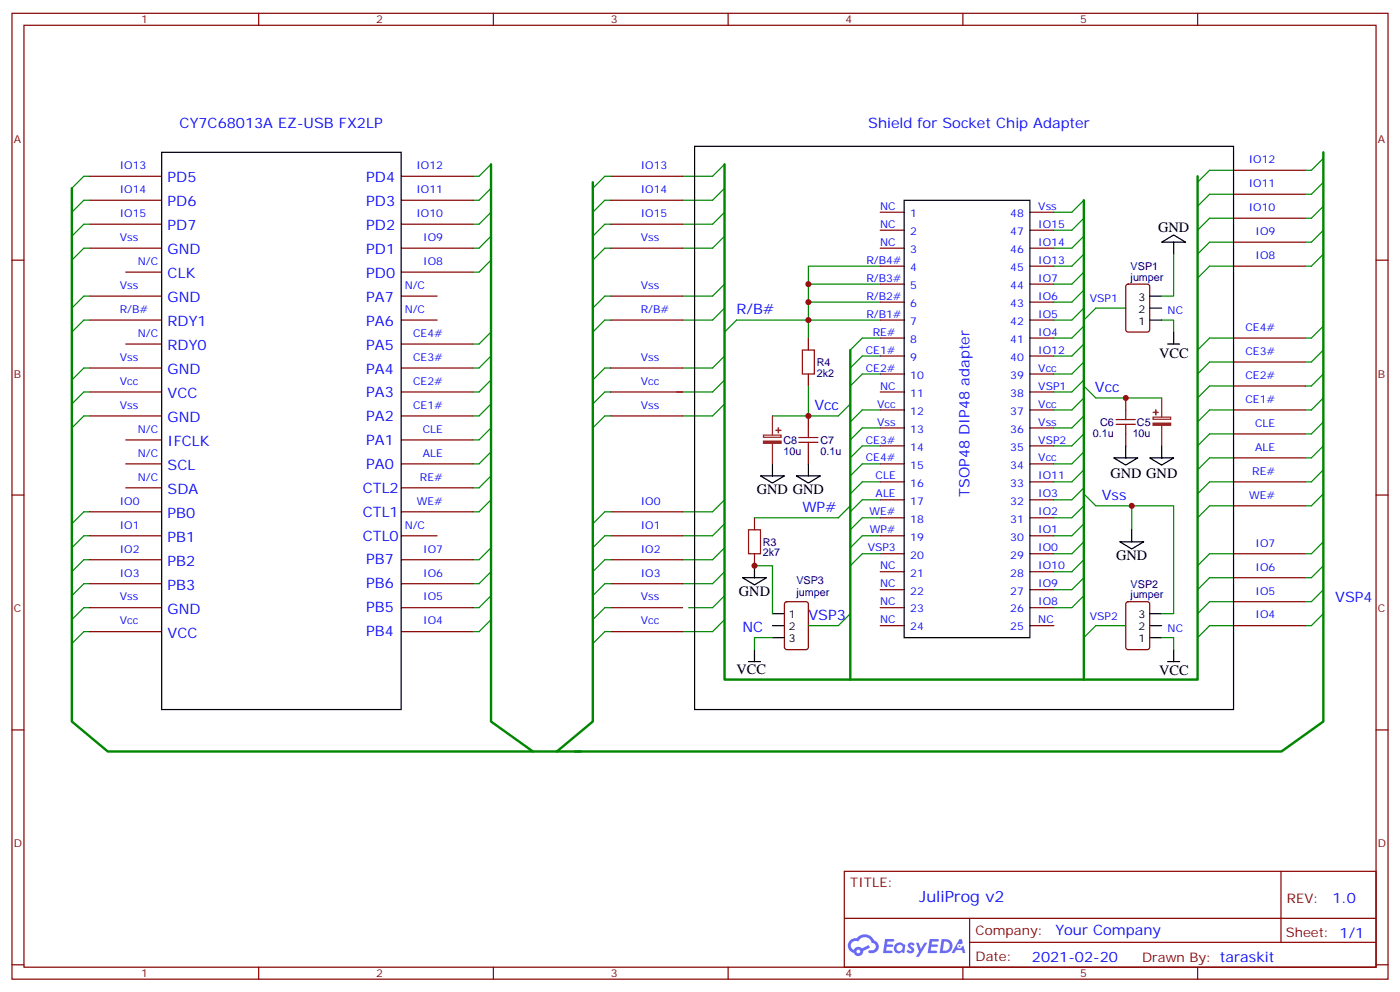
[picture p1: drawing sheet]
<svg xmlns="http://www.w3.org/2000/svg" width="412mm" height="292mm" viewBox="0 0 412 292" stroke-linecap="round" stroke-linejoin="round" font-family="sans-serif">
<g fill="none" stroke="#870000" stroke-width=".35">
<path d="M3.5 3.9h405.4v284.4h-405.4zM7.1 7.4h398.2v277.3h-398.2zM76.2 3.9v3.5M145.3 3.9v3.5M214.5 3.9v3.5M283.6 3.9v3.5M352.8 3.9v3.5M3.5 76.6h3.6M405.3 76.6h3.6M3.5 145.7h3.6M405.3 145.7h3.6M3.5 214.9h3.6"/>
<path d="M405.3 214.9h3.6M248.7 256.5h156.6v28.2h-156.6zM377.3 256.5v20.9M248.7 270.4h156.5M285.6 277.4h119.6M285.6 270.4v14.1M3.5 284h3.6M76.2 284.7v3.6M145.3 284.7v3.6M214.5 284.7v3.6M283.6 284.7v3.6M352.8 284.7v3.6"/>
<path d="M405.3 284h3.6"/>
</g>
<g fill="#5487ff">
<path d="M267.7 277.7a1.22 1.22 0 0 1 1.7 .2l-.4 .6a.47 .47 0 0 0-.3-.4 .47 .47 0 0 0-.5 .2l.1 .2a1.14 1.14 0 0 1 .8 1.8 1.14 1.14 0 0 1-1.9 0l-.2-.2 .5-.6 .7 .5a.29 .29 0 0 0 .3-.3 .29 .29 0 0 0-.2-.3 1.04 1.04 0 0 1-.6-1.7z"/>
<path d="M260.7 276.4h2.4l.3 .2-.2 .5-1.8 .1-.1 .8h1.5l.3 .4-.3 .4h-1.6l-.2 1.1h1.7l.2 .3-.2 .3-2.6 .1z"/>
<path d="M273.8 276.4h2.4l.3 .2-.1 .5-1.8 .1-.2 .8h1.6l.3 .4-.4 .4h-1.6l-.1 1.1h1.7l.2 .3-.2 .3-2.6 .1z"/>
<path d="M282.6 276.4h.7l.3 1.3-.6 .3a.69 .69 0 0 0-1 .3 .69 .69 0 0 0 .4 .9 .69 .69 0 0 0 .9-.6l.5-.2 .6 2.2h-.8l-.2-.9h-1.8l-.5 .9h-.8z"/>
<path d="M269.8 277.5h.8l.6 1.8 1.1-1.8h.9l-2.6 4.2h-.8l.9-1.5z"/>
<path d="M277.4 276.4l-.6 4.2h1.3a2.11 2.11 0 0 0 2.5-2.1 2.11 2.11 0 0 0-2.5-2.1zM278.1 277.2a1.39 1.39 0 0 1 1.7 1.4 1.39 1.39 0 0 1-1.8 1.3h-.3z"/>
<path d="M263.7 278.1a1.54 1.54 0 0 0-.1 2.1 1.54 1.54 0 0 0 2.2 .1l.6 .3 .3-2.3-.2-.3h-.4a1.49 1.49 0 0 0-2.4 .1zM264 279.1a.94 .94 0 0 1 1.8 0 .94 .94 0 0 1-1.8 0z"/>
<path d="M250.4 276.8a2.18 2.18 0 0 0 1.1 3.7 1.44 1.44 0 0 0 1.6 .9 1.44 1.44 0 0 0 1.2-1.4l2-1-.5-.8-1.9 1a1.47 1.47 0 0 0-2.4 .4 1.39 1.39 0 0 1-.7-1.9 1.39 1.39 0 0 1 2-.5 2.12 2.12 0 0 1 2.2-1.3 2.12 2.12 0 0 1 1.9 1.7 1.14 1.14 0 0 1 1.1 1.4 1.14 1.14 0 0 1-1.7 .7 .43 .43 0 0 0-.5 .4 .43 .43 0 0 0 .4 .5 1.98 1.98 0 0 0 2.5-1.2 1.98 1.98 0 0 0-1.2-2.6 3.1 3.1 0 0 0-5.3-.6l-.9 .1zM252.3 280.1a.55 .55 0 0 1 1.1 0 .55 .55 0 0 1-1.1 0z"/>
<circle cx="282.6" cy="278.5" r=".26"/>
</g>
<path d="M21.2 55.4v157l10.5 8.8h139.4M144.6 48.4v164l12.4 8.8M174.6 53.7v158.7l-10.6 8.8M213.4 48.4v151.7h139.4v-148.2M319.3 58.9v141.2M389.8 44.8v167.6l-12.3 8.8h-208.2M250.5 103v97.1" fill="none" stroke="#008700" stroke-width=".71"/>
<g fill="none" stroke="#008700" stroke-width=".35">
<path d="M26.5 58.9h-1.8l-3.5 3.6M26.5 51.9h-1.8l-3.5 3.5M144.6 55.4l-3.5 3.5h-1.8M144.6 48.4l-3.5 3.5h-1.8M179.9 58.9h-1.7l-3.6 3.6M179.9 51.9h-1.7l-3.6 3.5M213.4 55.4l-3.5 3.5h-8.8M213.4 48.4l-3.5 3.5h-8.8M319.3 58.9l-3.6 3.6h-5.3M363.4 57.2h-7.1l-3.5 3.5M363.4 50.1h-7.1l-3.5 3.6M389.8 53.7l-3.5 3.5h-1.8"/>
<path d="M389.8 46.6l-3.5 3.5h-1.8M26.5 73.1h-1.8l-3.5 3.5M26.5 66h-1.8l-3.5 3.5M144.6 69.5l-3.5 3.6h-1.8M144.6 62.5l-3.5 3.5h-1.8M144.6 76.6l-3.5 3.5h-1.8M179.9 73.1h-1.7l-3.6 3.5M179.9 66h-1.7l-3.6 3.5M213.4 69.5l-3.5 3.6h-8.8M213.4 62.5l-3.5 3.5h-8.8M259.3 78.4h-21.2v21.1M319.3 69.5l-3.6 3.6h-5.3"/>
<path d="M319.3 74.8l-3.6 3.6h-5.3M319.3 64.2l-3.6 3.6h-5.3M345.7 74.8v12.4h-3.5M363.4 78.4h-7.1l-3.5 3.5M363.4 71.3h-7.1l-3.5 3.5M363.4 64.2h-7.1l-3.5 3.6M389.8 74.8l-3.5 3.6h-1.8M389.8 67.8l-3.5 3.5h-1.8M389.8 60.7l-3.5 3.5h-1.8M26.5 94.2h-1.8l-3.5 3.6M26.5 87.2h-1.8l-3.5 3.5M144.6 97.8l-3.5 3.5h-1.8"/>
<path d="M179.9 94.2h-1.7l-3.6 3.6M179.9 87.2h-1.7l-3.6 3.5M213.4 90.7l-3.5 3.5h-8.8M213.4 83.6l-3.5 3.6h-8.8M238.1 88.9h21.2M238.1 83.6h21.2M259.3 94.2h-42.3l-3.6 3.6M259.3 99.5h-5.3l-3.5 3.5M319.3 90.7l-3.6 3.5h-5.3M319.3 96l-3.6 3.5h-5.3M319.3 80.1l-3.6 3.5h-5.3M319.3 85.4l-3.6 3.5h-5.3"/>
<path d="M331.6 90.7h-8.8l-3.5 3.5M342.2 94.2h3.5v3.6M363.4 99.5h-7.1l-3.5 3.5M389.8 96l-3.5 3.5h-1.8M26.5 108.3h-1.8l-3.5 3.6M26.5 115.4h-1.8l-3.5 3.5M144.6 118.9l-3.5 3.5h-1.8M144.6 104.8l-3.5 3.5h-1.8M144.6 111.9l-3.5 3.5h-1.8M179.9 108.3h-1.7l-3.6 3.6M179.9 115.4h-1.7l-3.6 3.5M213.4 111.9l-3.5 3.5h-10.6"/>
<path d="M213.4 118.9l-3.5 3.5h-8.8M213.4 104.8l-3.5 3.5h-8.8M238.1 113.6v8.8M250.5 118.9l-3.6 3.5h-19.4M259.3 110.1h-5.3l-3.5 3.5M259.3 104.8h-5.3l-3.5 3.5M319.3 113.6l3.5 3.6h19.4M319.3 117.2l-3.6 3.5h-5.3M319.3 106.6l-3.6 3.5h-5.3M319.3 101.3l-3.6 3.5h-5.3M319.3 111.9l-3.6 3.5h-5.3M363.4 113.6h-7.1l-3.5 3.6"/>
<path d="M363.4 106.6h-7.1l-3.5 3.5M389.8 117.2l-3.5 3.5h-1.8M389.8 110.1l-3.5 3.5h-1.8M389.8 103l-3.5 3.6h-1.8M26.5 122.4h-1.8l-3.5 3.6M144.6 133l-3.5 3.6h-1.8M144.6 126l-3.5 3.5h-1.8M179.9 122.4h-1.7l-3.6 3.6M259.3 120.7h-5.3l-3.5 3.5M259.3 136.6h-5.3l-3.5 3.5M259.3 126h-5.3l-3.5 3.5M259.3 131.3h-5.3l-3.5 3.5"/>
<path d="M319.3 138.3l-3.6 3.6h-5.3M319.3 133l-3.6 3.6h-5.3M319.3 122.4l-3.6 3.6h-5.3M319.3 127.7l-3.6 3.6h-5.3M363.4 134.8h-7.1l-3.5 3.5M363.4 127.7h-7.1l-3.5 3.6M363.4 120.7h-7.1l-3.5 3.5M389.8 138.3l-3.5 3.6h-1.8M389.8 131.3l-3.5 3.5h-1.8M389.8 124.2l-3.5 3.5h-1.8M26.5 157.7h-1.8l-3.5 3.6M26.5 150.7h-1.8l-3.5 3.5"/>
<path d="M144.6 147.1l-3.5 3.6h-1.8M144.6 140.1l-3.5 3.5h-1.8M179.9 157.7h-1.7l-3.6 3.6M179.9 150.7h-1.7l-3.6 3.5M213.4 154.2l-3.5 3.5h-8.8M213.4 147.1l-3.5 3.6h-8.8M250.5 148.9l-3.6 3.5h-24.7M259.3 157.7h-5.3l-3.5 3.6M259.3 141.9h-5.3l-3.5 3.5M259.3 152.4h-5.3l-3.5 3.6M259.3 147.1h-5.3l-3.5 3.6M319.3 145.4l3.5 3.5h10.6v7.1"/>
<path d="M319.3 152.4v1.8l-3.6 3.5h-5.3M319.3 159.5l-3.6 3.5h-5.3M319.3 143.6l-3.6 3.5h-5.3M319.3 148.9l-3.6 3.5h-5.3M333.4 148.9h12.3v31.8h-3.5M363.4 148.9h-7.1l-3.5 3.5M363.4 141.9h-7.1l-3.5 3.5M389.8 159.5l-3.5 3.5h-1.8M389.8 145.4l-3.5 3.5h-1.8M26.5 178.9h-1.8l-3.5 3.5M26.5 171.8h-1.8l-3.5 3.6M26.5 164.8h-1.8l-3.5 3.5"/>
<path d="M144.6 175.4l-3.5 3.5h-1.8M144.6 168.3l-3.5 3.5h-1.8M144.6 161.3l-3.5 3.5h-1.8M179.9 178.9h-1.7l-3.6 3.5M179.9 171.8h-1.7l-3.6 3.6M179.9 164.8h-1.7l-3.6 3.5M213.4 175.4l-3.5 3.5h-7.1M213.4 168.3l-3.5 3.5h-8.8M213.4 161.3l-3.5 3.5h-8.8M222.2 166.5h5.3v14.2M259.3 163h-5.3l-3.5 3.5M319.3 175.4l-3.6 3.5h-5.3"/>
<path d="M319.3 164.8l-3.6 3.5h-5.3M319.3 170.1l-3.6 3.5h-5.3M363.4 177.1h-7.1l-3.5 3.6M363.4 170.1h-7.1l-3.5 3.5M363.4 163h-7.1l-3.5 3.5M389.8 173.6l-3.5 3.5h-1.8M389.8 166.5l-3.5 3.6h-1.8M26.5 185.9h-1.8l-3.5 3.6M144.6 182.4l-3.5 3.5h-1.8M179.9 185.9h-1.7l-3.6 3.6M213.4 182.4l-3.5 3.5h-8.8M227.5 187.7h-5.3v3.5"/>
<path d="M250.5 180.7l-3.6 3.5h-8.8M331.6 184.2h-8.8l-3.5 3.5M342.2 187.7h3.5v3.5M363.4 184.2h-7.1l-3.5 3.5M389.8 180.7l-3.5 3.5h-1.8"/>
</g>
<g fill="none" stroke="#000" stroke-width=".35">
<path d="M47.6 44.8h70.6v164.1h-70.6zM204.6 43.1h158.8v165.8h-158.8zM266.3 58.9h37.1v128.8h-37.1zM342.2 71.3l3.5-2.1 3.5 2.1zM345.7 71.3v3.5M338.7 90.7h3.5M338.7 94.2h3.5M338.7 87.2h3.5M345.7 97.8v3.5M344 101.3h3.5M227.5 136.6v3.5M238.1 136.6v3.5"/>
<path d="M328.1 134.8h7l-3.5 2.1zM331.6 131.3v3.5M338.7 134.8h7l-3.5 2.1zM342.2 131.3v3.5M224 140.1h7.1l-3.6 2.1zM234.6 140.1h7.1l-3.6 2.1zM329.8 159.5h7.1l-3.5 2.1zM333.4 156v3.5M218.7 170.1h7.1l-3.6 2.1zM222.2 166.5v3.6M220.5 194.8h3.5M222.2 191.2v3.6"/>
<path d="M227.5 184.2h3.6M227.5 180.7h3.6M227.5 187.7h3.6M338.7 184.2h3.5M338.7 180.7h3.5M338.7 187.7h3.5M344 194.8h3.5M345.7 191.2v3.6"/>
</g>
<path d="M236.4 103h3.5v7.1h-3.5zM235.3 130.2h5.6M235.3 128.8h5.6M238.1 126v2.8M238.1 130.2v2.8M328.8 124.9h5.6M328.8 123.5h5.6M331.6 120.7v2.8M331.6 124.9v2.8M220.5 156h3.5v7h-3.5z" fill="none" stroke="#a10000" stroke-width=".35"/>
<g fill="none" stroke="#870000" stroke-width=".35">
<path d="M26.5 51.9h21.1M26.5 58.9h21.1M118.2 51.9h21.1M118.2 58.9h21.1M179.9 51.9h21.2M179.9 58.9h21.2M363.4 50.1h21.1M363.4 57.2h21.1M26.5 73.1h21.1M26.5 66h21.1M118.2 73.1h21.1M118.2 66h21.1"/>
<path d="M179.9 73.1h21.2M179.9 66h21.2M259.3 78.4h7M259.3 73.1h7M259.3 67.8h7M259.3 62.5h7M303.4 78.4h7M303.4 73.1h7M303.4 67.8h7M303.4 62.5h7M363.4 78.4h21.1M363.4 64.2h21.1"/>
<path d="M363.4 71.3h21.1M26.5 94.2h21.1M26.5 87.2h21.1M37 80.1h10.6M118.2 94.2h10.6M118.2 80.1h21.1M118.2 87.2h10.6M179.9 94.2h21.2M179.9 87.2h21.2M238.1 99.5v3.5M259.3 99.5h7M259.3 94.2h7"/>
<path d="M259.3 88.9h7M259.3 83.6h7M303.4 99.5h7M303.4 94.2h7M303.4 88.9h7M303.4 83.6h7M331.8 83.9l.5-.3h5.7l.6 .5 .1 12.9-.5 .7-5.9 .1-.6-.5-.1-13zM363.4 99.5h21.1M26.5 115.4h21.1M26.5 108.3h21.1M37 101.3h10.6M118.2 115.4h21.1"/>
<path d="M118.2 108.3h21.1M118.2 101.3h21.1M179.9 115.4h21.2M179.9 108.3h21.2M238.1 110.1v3.5M259.3 115.4h7M259.3 110.1h7M259.3 104.8h7M303.4 115.4h7M303.4 110.1h7M303.4 104.8h7M331.6 117.2v3.5"/>
<path d="M363.4 106.6h21.1M363.4 113.6h21.1M26.5 122.4h21.1M37 136.6h10.6M37 129.5h10.6M118.2 136.6h21.1M118.2 122.4h21.1M118.2 129.5h21.1M179.9 122.4h21.2M238.1 122.4v3.6M238.1 133v3.6M259.3 136.6h7"/>
<path d="M259.3 131.3h7M259.3 126h7M259.3 120.7h7M303.4 136.6h7M303.4 131.3h7M303.4 126h7M303.4 120.7h7M331.6 127.7v3.6M363.4 120.7h21.1M363.4 127.7h21.1M363.4 134.8h21.1M26.5 157.7h21.1"/>
<path d="M26.5 150.7h21.1M37 143.6h10.6M118.2 157.7h10.6M118.2 150.7h21.1M118.2 143.6h21.1M179.9 157.7h21.2M179.9 150.7h21.2M222.2 152.4v3.6M259.3 157.7h7M259.3 152.4h7M259.3 147.1h7M259.3 141.9h7"/>
<path d="M303.4 157.7h7M303.4 152.4h7M303.4 147.1h7M303.4 141.9h7M363.4 141.9h21.1M363.4 148.9h21.1M26.5 178.9h21.1M26.5 171.8h21.1M26.5 164.8h21.1M118.2 178.9h21.1M118.2 171.8h21.1M118.2 164.8h21.1"/>
<path d="M179.9 178.9h21.2M179.9 171.8h21.2M179.9 164.8h21.2M222.2 163v3.5M231.3 177.3l.5-.2h5.6l.7 .5v12.9l-.4 .7h-5.9l-.7-.4v-13zM259.3 178.9h7M259.3 173.6h7M259.3 168.3h7M259.3 163h7M303.4 178.9h7M303.4 173.6h7M303.4 168.3h7"/>
<path d="M303.4 163h7M331.8 177.3l.5-.2h5.7l.6 .5 .1 12.9-.5 .7h-5.9l-.6-.4-.1-13zM363.4 163h21.1M363.4 170.1h21.1M363.4 177.1h21.1M26.5 185.9h21.1M118.2 185.9h21.1M179.9 185.9h21.2M259.3 184.2h7M303.4 184.2h7M363.4 184.2h21.1"/>
</g>
<path d="M342.2 117.2v5.6M224.9 128.1h5.2v.6h-5.2zM227.5 122.4v5.7M227.5 130.6v6M339.7 122.8h5.1v.6h-5.1zM342.2 125.3v6" fill="none" stroke="#8c2424" stroke-width=".35"/>
<g fill="#8c2424" stroke="#8c2424" stroke-width=".35">
<path d="M339.7 124.6h5.1v.6h-5.1z"/>
<path d="M339.7 121.4h1.4z"/>
<path d="M340.4 120.7l.1 1.4z"/>
<path d="M224.9 129.9h5.2v.6h-5.2z"/>
<path d="M228.6 126.7h1.4z"/>
<path d="M229.3 126v1.4z"/>
</g>
<g fill="#c00">
<circle cx="238.1" cy="94.2" r=".88"/>
<circle cx="238.1" cy="88.9" r=".88"/>
<circle cx="238.1" cy="83.6" r=".88"/>
<circle cx="331.6" cy="117.2" r=".88"/>
<circle cx="238.1" cy="122.4" r=".88"/>
<circle cx="222.3" cy="166.5" r=".88"/>
<circle cx="333.4" cy="148.9" r=".88"/>
</g>
<text font-size="4.6" fill="#00f" x="270.8" y="265.5">JuliProg v2</text>
<g font-size="4.2" fill="#00f">
<text x="52.9" y="37.8">CY7C68013A EZ-USB FX2LP</text>
<text x="255.8" y="37.8">Shield for Socket Chip Adapter</text>
<text x="49.4" y="53.7">PD5</text>
<text x="107.9" y="53.5">PD4</text>
<text x="49.4" y="60.7">PD6</text>
<text x="107.9" y="60.6">PD3</text>
<text x="49.4" y="67.8">PD7</text>
<text x="107.9" y="67.6">PD2</text>
<text x="49.4" y="74.8">GND</text>
<text x="107.9" y="74.7">PD1</text>
<text x="49.4" y="81.9">CLK</text>
<text x="107.9" y="81.7">PD0</text>
<text x="49.4" y="88.9">GND</text>
<text x="107.9" y="88.8">PA7</text>
<text x="49.4" y="96">RDY1</text>
<text x="107.9" y="95.8">PA6</text>
<text x="217" y="92.5">R/B#</text>
<text x="49.4" y="103">RDY0</text>
<text x="107.9" y="102.9">PA5</text>
<text x="49.4" y="110.1">GND</text>
<text x="107.9" y="110">PA4</text>
<text x="49.4" y="117.2">VCC</text>
<text x="107.9" y="117">PA3</text>
<text x="322.6" y="115.4">Vcc</text>
<text x="49.4" y="124.2">GND</text>
<text x="107.9" y="123.8">PA2</text>
<text x="239.9" y="120.7">Vcc</text>
<text x="49.4" y="131.3">IFCLK</text>
<text x="107.9" y="130.9">PA1</text>
<text x="107.9" y="137.9">PA0</text>
<text x="49.4" y="138.3">SCL</text>
<text x="49.4" y="145.4">SDA</text>
<text x="106.9" y="145.2">CTL2</text>
<text x="285.6" y="146.2" transform="rotate(-90 285.6 146.2)">TSOP48 DIP48 adapter</text>
<text x="324.6" y="147.1">Vss</text>
<text x="49.4" y="152.4">PB0</text>
<text x="106.9" y="152.2">CTL1</text>
<text x="236.4" y="150.7">WP#</text>
<text x="49.4" y="159.5">PB1</text>
<text x="106.9" y="159.3">CTL0</text>
<text x="49.4" y="166.5">PB2</text>
<text x="107.9" y="166.2">PB7</text>
<text x="49.4" y="173.6">PB3</text>
<text x="107.9" y="173.2">PB6</text>
<text x="393.3" y="177.1">VSP4</text>
<text x="49.4" y="180.7">GND</text>
<text x="107.9" y="180.3">PB5</text>
<text x="218.7" y="185.9">NC</text>
<text x="238.1" y="182.4">VSP3</text>
<text x="49.4" y="187.7">VCC</text>
<text x="107.9" y="187.3">PB4</text>
<text x="392.5" y="265.8">1.0</text>
<text x="310.9" y="275.3">Your Company</text>
<text x="304" y="283.1">2021-02-20</text>
</g>
<g font-size="4.2">
<text x="341.1" y="68.2">GND</text>
<text x="341.5" y="105.3">VCC</text>
<text x="327.1" y="140.8">GND GND</text>
<text x="223" y="145.4">GND GND</text>
<text x="328.8" y="164.8">GND</text>
<text x="217.7" y="175.4">GND</text>
<text x="217" y="198.3">VCC</text>
<text x="341.5" y="198.8">VCC</text>
</g>
<g font-size="3.9" fill="#800">
<text x="250.5" y="261.1">TITLE:</text>
<text x="379.1" y="265.8">REV:</text>
<text x="287.4" y="275.3">Company:</text>
<text x="378.7" y="275.9">Sheet: 1/1</text>
<text x="287.4" y="283">Date:</text>
<text x="336.4" y="283.1">Drawn By: taraskit</text>
</g>
<g font-size="3.2" fill="#800">
<text x="41.6" y="6.9">1</text>
<text x="110.8" y="6.9">2</text>
<text x="179.9" y="6.9">3</text>
<text x="249.1" y="6.9">4</text>
<text x="318.2" y="6.9">5</text>
<text x="4.1" y="42">A</text>
<text x="405.9" y="42">A</text>
<text x="4.1" y="111.2">B</text>
<text x="405.9" y="111.2">B</text>
<text x="4.1" y="180.3">C</text>
<text x="405.9" y="180.3">C</text>
<text x="4.1" y="249.4">D</text>
<text x="405.9" y="249.4">D</text>
<text x="41.6" y="287.7">1</text>
<text x="110.8" y="287.7">2</text>
<text x="179.9" y="287.7">3</text>
<text x="249.1" y="287.7">4</text>
<text x="318.2" y="287.7">5</text>
</g>
<g font-size="3.2" fill="#00f">
<text x="35.3" y="49.8">IO13</text>
<text x="122.7" y="49.8">IO12</text>
<text x="188.7" y="49.8">IO13</text>
<text x="367.8" y="48">IO12</text>
<text x="35.3" y="56.8">IO14</text>
<text x="122.7" y="56.8">IO11</text>
<text x="188.7" y="56.8">IO14</text>
<text x="367.8" y="55.1">IO11</text>
<text x="35.3" y="63.9">IO15</text>
<text x="122.7" y="63.9">IO10</text>
<text x="188.7" y="63.9">IO15</text>
<text x="259.3" y="61.8">NC</text>
<text x="268.1" y="63.9">1</text>
<text x="297.6" y="63.9">48</text>
<text x="305.9" y="61.8">Vss</text>
<text x="367.8" y="62.1">IO10</text>
<text x="35.3" y="70.9">Vss</text>
<text x="124.7" y="70.9">IO9</text>
<text x="188.7" y="70.9">Vss</text>
<text x="259.3" y="67.1">NC</text>
<text x="268.1" y="69.2">2</text>
<text x="297.6" y="69.2">47</text>
<text x="305.9" y="67.1">IO15</text>
<text x="369.9" y="69.2">IO9</text>
<text x="40.6" y="78">N/C</text>
<text x="124.7" y="78">IO8</text>
<text x="255.2" y="77.6">R/B4#</text>
<text x="259.3" y="72.4">NC</text>
<text x="268.1" y="74.5">3</text>
<text x="297.6" y="74.5">46</text>
<text x="305.9" y="77.6">IO13</text>
<text x="305.9" y="72.4">IO14</text>
<text x="369.9" y="76.2">IO8</text>
<text x="255.2" y="82.9">R/B3#</text>
<text x="268.1" y="79.8">4</text>
<text x="297.6" y="79.8">45</text>
<text x="305.9" y="82.9">IO7</text>
<text x="35.3" y="85.1">Vss</text>
<text x="119.2" y="85.1">N/C</text>
<text x="188.7" y="85.1">Vss</text>
<text x="255.2" y="88.2">R/B2#</text>
<text x="268.1" y="85.1">5</text>
<text x="297.6" y="85.1">44</text>
<text x="305.9" y="88.2">IO6</text>
<text x="321" y="88.9">VSP1</text>
<text x="35.3" y="92.1">R/B#</text>
<text x="119.2" y="92.1">N/C</text>
<text x="188.7" y="92.1">R/B#</text>
<text x="255.2" y="93.5">R/B1#</text>
<text x="268.1" y="95.6">7</text>
<text x="268.1" y="90.3">6</text>
<text x="297.6" y="95.6">42</text>
<text x="297.6" y="90.3">43</text>
<text x="305.9" y="93.5">IO5</text>
<text x="344" y="92.5">NC</text>
<text x="40.6" y="99.2">N/C</text>
<text x="121.7" y="99.2">CE4#</text>
<text x="257.1" y="98.8">RE#</text>
<text x="268.1" y="100.9">8</text>
<text x="297.6" y="100.9">41</text>
<text x="305.9" y="98.8">IO4</text>
<text x="366.9" y="97.4">CE4#</text>
<text x="35.3" y="106.2">Vss</text>
<text x="121.7" y="106.2">CE3#</text>
<text x="188.7" y="106.2">Vss</text>
<text x="255" y="104.1">CE1#</text>
<text x="268.1" y="106.2">9</text>
<text x="297.6" y="106.2">40</text>
<text x="305.9" y="104.1">IO12</text>
<text x="366.9" y="104.5">CE3#</text>
<text x="35.3" y="113.3">Vcc</text>
<text x="121.7" y="113.3">CE2#</text>
<text x="188.7" y="113.3">Vcc</text>
<text x="255" y="109.4">CE2#</text>
<text x="268.1" y="111.5">10</text>
<text x="297.6" y="111.5">39</text>
<text x="305.9" y="109.4">Vcc</text>
<text x="366.9" y="111.5">CE2#</text>
<text x="258.4" y="120">Vcc</text>
<text x="259.3" y="114.7">NC</text>
<text x="268.1" y="116.8">11</text>
<text x="297.6" y="116.8">38</text>
<text x="305.9" y="120">Vcc</text>
<text x="305.9" y="114.7">VSP1</text>
<text x="366.9" y="118.6">CE1#</text>
<text x="35.3" y="120.3">Vss</text>
<text x="121.7" y="120.3">CE1#</text>
<text x="188.7" y="120.3">Vss</text>
<text x="258.4" y="125.3">Vss</text>
<text x="268.1" y="122.1">12</text>
<text x="297.6" y="122.1">37</text>
<text x="305.9" y="125.3">Vss</text>
<text x="369.7" y="125.6">CLE</text>
<text x="40.6" y="127.4">N/C</text>
<text x="124.5" y="127.4">CLE</text>
<text x="255" y="130.6">CE3#</text>
<text x="268.1" y="127.4">13</text>
<text x="297.6" y="127.4">36</text>
<text x="305.9" y="130.6">VSP2</text>
<text x="40.6" y="134.4">N/C</text>
<text x="124.6" y="134.4">ALE</text>
<text x="255" y="135.9">CE4#</text>
<text x="268.1" y="138">15</text>
<text x="268.1" y="132.7">14</text>
<text x="297.6" y="138">34</text>
<text x="297.6" y="132.7">35</text>
<text x="305.9" y="135.9">Vcc</text>
<text x="369.8" y="132.7">ALE</text>
<text x="40.6" y="141.5">N/C</text>
<text x="123.7" y="141.5">RE#</text>
<text x="257.9" y="141.1">CLE</text>
<text x="268.1" y="143.3">16</text>
<text x="297.6" y="143.3">33</text>
<text x="305.9" y="141.1">IO11</text>
<text x="368.9" y="139.7">RE#</text>
<text x="35.3" y="148.6">IO0</text>
<text x="122.8" y="148.6">WE#</text>
<text x="188.7" y="148.6">IO0</text>
<text x="257.9" y="146.4">ALE</text>
<text x="268.1" y="148.6">17</text>
<text x="297.6" y="148.6">32</text>
<text x="305.9" y="146.4">IO3</text>
<text x="368" y="146.8">WE#</text>
<text x="35.3" y="155.6">IO1</text>
<text x="119.2" y="155.6">N/C</text>
<text x="188.7" y="155.6">IO1</text>
<text x="256.1" y="151.7">WE#</text>
<text x="268.1" y="153.8">18</text>
<text x="297.6" y="153.8">31</text>
<text x="305.9" y="151.7">IO2</text>
<text x="256.2" y="157">WP#</text>
<text x="268.1" y="159.1">19</text>
<text x="297.6" y="159.1">30</text>
<text x="305.9" y="157">IO1</text>
<text x="369.9" y="160.9">IO7</text>
<text x="35.3" y="162.7">IO2</text>
<text x="124.7" y="162.7">IO7</text>
<text x="188.7" y="162.7">IO2</text>
<text x="255.6" y="162.3">VSP3</text>
<text x="259.3" y="167.6">NC</text>
<text x="268.1" y="164.4">20</text>
<text x="297.6" y="164.4">29</text>
<text x="305.9" y="167.6">IO10</text>
<text x="305.9" y="162.3">IO0</text>
<text x="369.9" y="168">IO6</text>
<text x="35.3" y="169.7">IO3</text>
<text x="124.7" y="169.7">IO6</text>
<text x="188.7" y="169.7">IO3</text>
<text x="259.3" y="172.9">NC</text>
<text x="268.1" y="169.7">21</text>
<text x="297.6" y="169.7">28</text>
<text x="305.9" y="172.9">IO9</text>
<text x="35.3" y="176.8">Vss</text>
<text x="124.7" y="176.8">IO5</text>
<text x="188.7" y="176.8">Vss</text>
<text x="259.3" y="178.2">NC</text>
<text x="268.1" y="175">22</text>
<text x="297.6" y="175">27</text>
<text x="305.9" y="178.2">IO8</text>
<text x="369.9" y="175">IO5</text>
<text x="35.3" y="183.8">Vcc</text>
<text x="124.7" y="183.8">IO4</text>
<text x="188.7" y="183.8">Vcc</text>
<text x="259.3" y="183.5">NC</text>
<text x="268.1" y="185.6">24</text>
<text x="268.1" y="180.3">23</text>
<text x="297.6" y="180.3">26</text>
<text x="297.6" y="185.6">25</text>
<text x="305.9" y="183.5">NC</text>
<text x="321" y="182.4">VSP2</text>
<text x="344" y="185.9">NC</text>
<text x="369.9" y="182.1">IO4</text>
</g>
<g font-size="3.2" fill="#000080">
<text x="333" y="82.6">jumper</text>
<text x="333" y="79.5">VSP1</text>
<text x="240.6" y="107.8">R4</text>
<text x="240.6" y="110.9">2k2</text>
<text x="324" y="125.5">C6</text>
<text x="334.9" y="125.5">C5</text>
<text x="230.8" y="130.8">C8</text>
<text x="241.7" y="130.8">C7</text>
<text x="321.9" y="128.5">0.1u</text>
<text x="333.7" y="128.5">10u</text>
<text x="230.8" y="133.8">10u</text>
<text x="241.7" y="133.8">0.1u</text>
<text x="224.7" y="160.7">R3</text>
<text x="224.7" y="163.8">2k7</text>
<text x="234.6" y="171.8">VSP3</text>
<text x="333" y="173">VSP2</text>
<text x="234.6" y="175.4">jumper</text>
<text x="333" y="176.1">jumper</text>
</g>
<g font-size="3.2">
<text x="335.3" y="88.6">3</text>
<text x="335.3" y="92.1">2</text>
<text x="335.3" y="95.6">1</text>
<text x="232.4" y="185.6">2</text>
<text x="232.4" y="182.1">1</text>
<text x="335.3" y="185.6">2</text>
<text x="335.3" y="182.1">3</text>
<text x="232.4" y="189.1">3</text>
<text x="335.3" y="189.1">1</text>
</g>
</svg>
